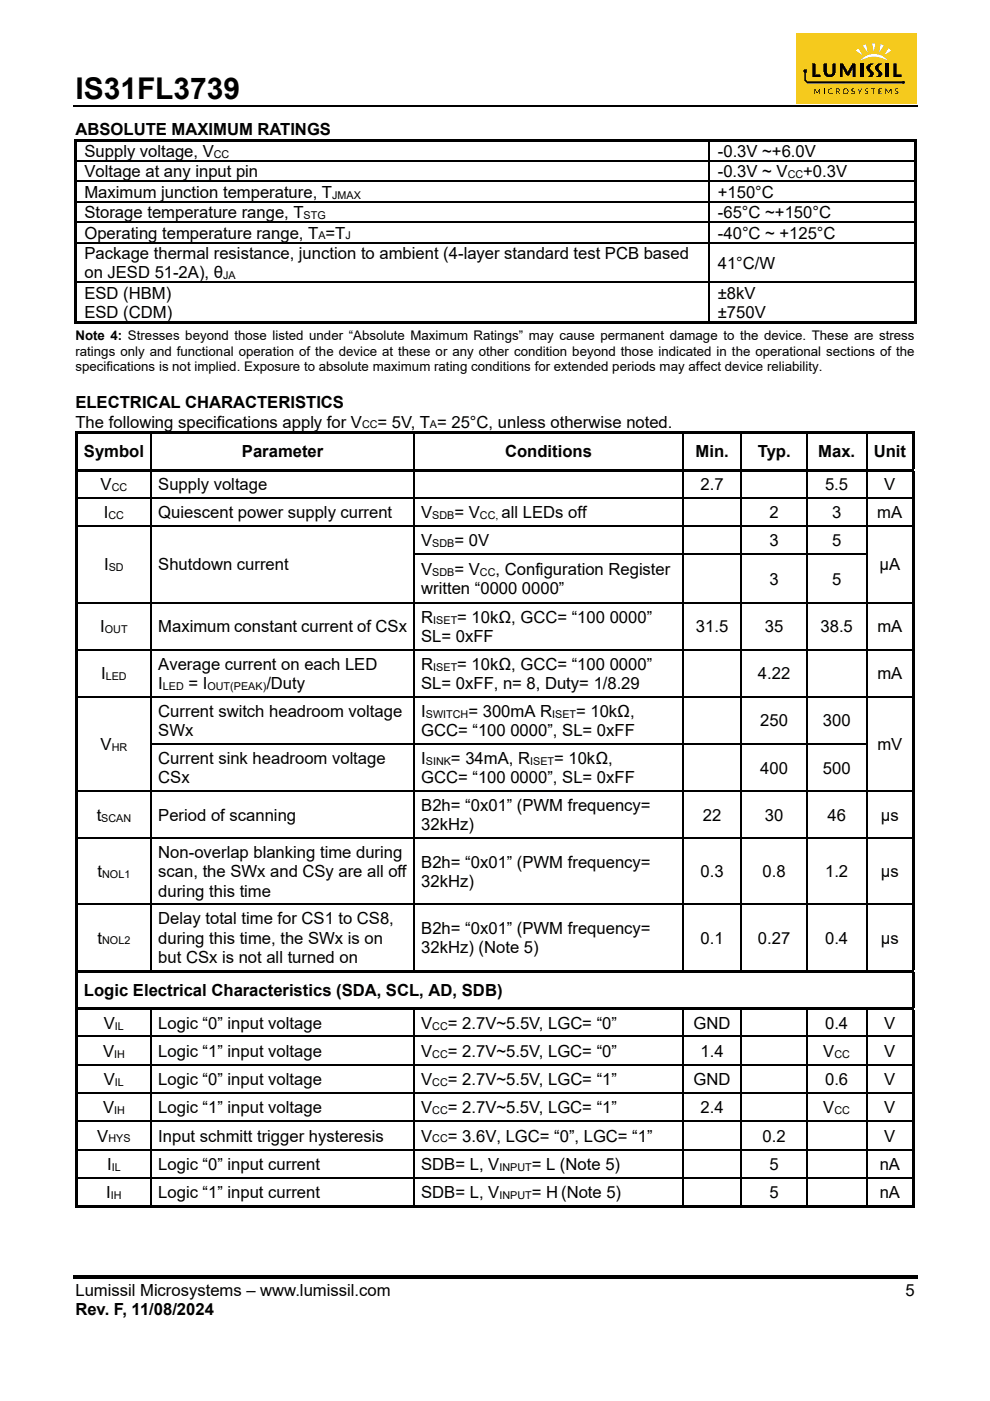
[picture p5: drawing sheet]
<svg xmlns="http://www.w3.org/2000/svg" width="210mm" height="297mm" viewBox="0 0 210 297" stroke-linecap="round" stroke-linejoin="round" font-family="sans-serif">
<path d="M15.5 22.5h179" fill="none" stroke="#000" stroke-width=".34"/>
<path d="M15.5 270.3h179v.8h-179z" fill="#000"/>
<path d="M168.8 7h25.6v15.1h-25.6z" fill="#f5ca1d"/>
<g fill="#040000">
<path d="M172.7 18.8h.2l.5 .8 .4-.8h.2v1.2h-.2v-1l-.4 .8-.5-.8v1h-.2z"/>
<path d="M174.8 18.8h.1v1.2h-.1z"/>
<path d="M175.8 18.9a.48 .48 0 0 1 .8 .1 .49 .49 0 0 0-.7 0 .49 .49 0 0 0 0 .7 .49 .49 0 0 0 .7 0 .56 .56 0 0 1-.8 .1 .56 .56 0 0 1-.1-.8z"/>
<path d="M180.7 18.8h.5l.1 .1-.1 .1a.25 .25 0 0 0-.3-.1 .25 .25 0 0 0-.1 .3 .25 .25 0 0 0 .3 .1 .36 .36 0 0 1 .1 .6 .36 .36 0 0 1-.6-.2l.1 .1a.28 .28 0 0 0 .4 .1 .28 .28 0 0 0 .1-.4 .28 .28 0 0 0-.4-.1l-.2-.2z"/>
<path d="M181.9 18.8h.2l.3 .6 .3-.6h.2l-.4 .7v.5h-.2v-.5z"/>
<path d="M183.6 18.8h.4l.2 .1-.1 .1a.25 .25 0 0 0-.4-.1 .25 .25 0 0 0-.1 .3 .25 .25 0 0 0 .3 .1 .39 .39 0 0 1 .1 .7 .39 .39 0 0 1-.6-.2h.2a.28 .28 0 0 0 .3 0 .28 .28 0 0 0 .1-.4 .28 .28 0 0 0-.4 0l-.1-.2z"/>
<path d="M184.7 18.8h1l-.4 .1v1.1h-.2v-1.1z"/>
<path d="M186.3 18.8h.8l-.6 .1v.4h.5l-.5 .1v.5l.6 .1h-.8z"/>
<path d="M187.8 18.8h.2l.4 .8 .5-.8h.2v1.2h-.2v-1l-.5 .8-.5-.8v1h-.1z"/>
<path d="M189.9 18.8h.5v.2a.24 .24 0 0 0-.4-.1 .24 .24 0 0 0 0 .3 .24 .24 0 0 0 .3 .1 .36 .36 0 0 1 .1 .6 .36 .36 0 0 1-.6-.2l.1 .1a.27 .27 0 0 0 .4 0 .27 .27 0 0 0 0-.3 .27 .27 0 0 0-.3-.1l-.2-.3z"/>
<path d="M172.3 13.5h.7v2.3h1v.5h-1.7z"/>
<path d="M174.7 13.5h.7v1.4a.61 .61 0 0 0 .4 .9 .61 .61 0 0 0 .8-.6v-1.7h.6v1.4a1.29 1.29 0 0 1-1.1 1.5 1.29 1.29 0 0 1-1.4-1.2z"/>
<path d="M178.1 13.5h.8l.9 1.8 .9-1.8h.8v2.8h-.7v-1.9l-.7 1.5-.2 .1-.4-.1-.7-1.5v1.9h-.7z"/>
<path d="M182.4 13.5h.7v2.8h-.7z"/>
<path d="M187.8 13.5h.7v2.8h-.7z"/>
<path d="M189.5 13.5h.7v2.3h1v.5h-1.7z"/>
<path d="M184.1 13.7a1.19 1.19 0 0 1 1.2-.2 1.24 1.24 0 0 0-.8 1l.1 .2a.88 .88 0 0 1 .7 .8 .88 .88 0 0 1-.4 .8h-1a.67 .67 0 0 0 .6-.9l-.3-.2a.83 .83 0 0 1-.1-1.5z"/>
<path d="M185.9 13.7a1.22 1.22 0 0 1 1.2-.2v.1a.84 .84 0 0 0-.7 .7 .84 .84 0 0 0 .5 .9l.1 .1a.64 .64 0 0 1-.3 1h-1a.67 .67 0 0 0 .6-.9l-.3-.2a.83 .83 0 0 1-.1-1.5z"/>
<path d="M177.3 18.8h.3a.34 .34 0 0 1 .5 .2 .34 .34 0 0 1-.3 .4l.4 .6h-.2l-.3-.5h-.3v.5h-.1zM177.4 18.9v.5l.5-.2-.1-.3z"/>
<path d="M178.7 19.4a.65 .65 0 0 1 1.3 0 .65 .65 0 0 1-1.3 0zM178.8 19.4a.5 .5 0 0 0 1 0 .5 .5 0 0 0-1 0z"/>
</g>
<g fill="#fff">
<path d="M182.7 12.6a3.7 3.7 0 0 1 5.6 .3 5.3 5.3 0 0 0-5.8 0z"/>
<path d="M183 9.7l.7-.3 .3 1.7z"/>
<path d="M186.8 9.4l.7 .3-1 1.4z"/>
<path d="M185 9.2h.7l-.4 1.7z"/>
<path d="M181.5 10.7l.6-.5 .9 1.5z"/>
<path d="M188.5 10.2l.5 .5-1.5 1z"/>
</g>
<path d="M170.4 14.7h.7v.7h-.2v1.5l.4 .4h20a.33 .33 0 0 1 .4-.1 .33 .33 0 0 1 .2 .3 .93 .93 0 0 1-1 .2h-19.7l-.6-.6z" fill="#040000"/>
<g fill="#000">
<path d="M15.7 29.5h.6v.5h-.6zM15.7 29.5h178.7v.5h-178.7zM15.7 30h.6v4h-.6zM15.7 34h.6v.3h-.6zM15.7 34.3h.6v4.1h-.6zM15.7 38.4h.6v.2h-.6zM150.2 34h.3v.3h-.3zM150.2 38.4h.3v.2h-.3zM193.9 29.5h.5v.5h-.5zM193.9 30h.5v4h-.5zM193.9 34h.5v.3h-.5zM193.9 34.3h.5v4.1h-.5z"/>
<path d="M193.9 38.4h.5v.2h-.5zM15.7 38.6h.6v4.1h-.6zM15.7 42.7h.6v.3h-.6zM15.7 43h.6v4h-.6zM15.7 47h.6v.3h-.6zM15.7 47.3h.6v4h-.6zM15.7 51.3h.6v.3h-.6zM15.7 51.6h.6v8.1h-.6zM150.2 42.7h.3v.3h-.3zM150.2 47h.3v.3h-.3zM150.2 51.3h.3v.3h-.3zM193.9 38.6h.5v4.1h-.5z"/>
<path d="M193.9 42.7h.5v.3h-.5zM193.9 43h.5v4h-.5zM193.9 47h.5v.3h-.5zM193.9 47.3h.5v4h-.5zM193.9 51.3h.5v.3h-.5zM193.9 51.6h.5v8.1h-.5zM15.7 59.7h.6v.3h-.6zM15.7 60h.6v8.6h-.6zM15.7 68.1h134.5v.5h-134.5zM150.2 59.7h.3v.3h-.3zM150.2 68.1h43.7v.5h-43.7zM193.9 59.7h.5v.3h-.5z"/>
<path d="M193.9 60h.5v8.6h-.5zM193.9 68.1h.5v.5h-.5zM16 91.4h.6v.5h-.6zM16 91.4h178v.5h-178zM16 91.9h.6v7.5h-.6zM16 99.4h178v.5h-178zM193.4 91.4h.6v.5h-.6zM193.4 91.9h.6v7.5h-.6zM16 99.9h.6v5.5h-.6zM16 105.4h.6v.3h-.6zM16 105.7h.6v5.7h-.6zM16 111.4h.6v.3h-.6z"/>
<path d="M16 111.7h.6v5.7h-.6zM16 117.4h.6v.3h-.6zM31.9 105.4h.3v.3h-.3zM31.9 111.4h.3v.3h-.3zM31.9 117.4h.3v.3h-.3zM87.7 105.4h.3v.3h-.3zM87.7 111.4h.3v.3h-.3zM87.7 117.4h.3v.3h-.3zM144.7 105.4h.2v.3h-.2zM144.7 111.4h.2v.3h-.2zM144.7 117.4h.2v.3h-.2zM157.1 105.4h.3v.3h-.3z"/>
<path d="M157.1 111.4h.3v.3h-.3zM157.1 117.4h.3v.3h-.3zM171 105.4h.3v.3h-.3zM171 111.4h.3v.3h-.3zM171 117.4h.3v.3h-.3zM183.7 105.4h.2v.3h-.2zM183.7 111.4h.2v.3h-.2zM183.7 117.4h.2v.3h-.2zM193.4 99.9h.6v5.5h-.6zM193.4 105.4h.6v.3h-.6zM193.4 105.7h.6v5.7h-.6zM193.4 111.4h.6v.3h-.6z"/>
<path d="M193.4 111.7h.6v5.7h-.6zM193.4 117.4h.6v.3h-.6zM16 117.7h.6v10h-.6zM16 127.7h.6v.2h-.6zM16 127.9h.6v9.8h-.6zM16 137.7h.6v.2h-.6zM31.9 127.7h.3v.2h-.3zM31.9 137.7h.3v.2h-.3zM87.7 127.7h.3v.2h-.3zM87.7 137.7h.3v.2h-.3zM144.7 127.7h.2v.2h-.2zM144.7 137.7h.2v.2h-.2z"/>
<path d="M157.1 127.7h.3v.2h-.3zM157.1 137.7h.3v.2h-.3zM171 127.7h.3v.2h-.3zM171 137.7h.3v.2h-.3zM183.7 127.7h.2v.2h-.2zM183.7 137.7h.2v.2h-.2zM193.4 117.7h.6v10h-.6zM193.4 127.7h.6v.2h-.6zM193.4 127.9h.6v9.8h-.6zM193.4 137.7h.6v.2h-.6zM16 137.9h.6v9.7h-.6zM16 147.6h.6v.3h-.6z"/>
<path d="M16 147.9h.6v9.7h-.6zM16 157.6h.6v.3h-.6zM31.9 147.6h.3v.3h-.3zM31.9 157.6h.3v.3h-.3zM87.7 147.6h.3v.3h-.3zM87.7 157.6h.3v.3h-.3zM144.7 147.6h.2v.3h-.2zM144.7 157.6h.2v.3h-.2zM157.1 147.6h.3v.3h-.3zM157.1 157.6h.3v.3h-.3zM171 147.6h.3v.3h-.3zM171 157.6h.3v.3h-.3z"/>
<path d="M183.7 147.6h.2v.3h-.2zM183.7 157.6h.2v.3h-.2zM193.4 137.9h.6v9.7h-.6zM193.4 147.6h.6v.3h-.6zM193.4 147.9h.6v9.7h-.6zM193.4 157.6h.6v.3h-.6zM16 157.9h.6v9.7h-.6zM16 167.6h.6v.3h-.6zM16 167.9h.6v9.7h-.6zM16 177.6h.6v.3h-.6zM31.9 167.6h.3v.3h-.3zM31.9 177.6h.3v.3h-.3z"/>
<path d="M87.7 167.6h.3v.3h-.3zM87.7 177.6h.3v.3h-.3zM144.7 167.6h.2v.3h-.2zM144.7 177.6h.2v.3h-.2zM157.1 167.6h.3v.3h-.3zM157.1 177.6h.3v.3h-.3zM171 167.6h.3v.3h-.3zM171 177.6h.3v.3h-.3zM183.7 167.6h.2v.3h-.2zM183.7 177.6h.2v.3h-.2zM193.4 157.9h.6v9.7h-.6zM193.4 167.6h.6v.3h-.6z"/>
<path d="M193.4 167.9h.6v9.7h-.6zM193.4 177.6h.6v.3h-.6zM16 177.9h.6v13.7h-.6zM16 191.6h.6v.3h-.6zM31.9 191.6h.3v.3h-.3zM87.7 191.6h.3v.3h-.3zM144.7 191.6h.2v.3h-.2zM157.1 191.6h.3v.3h-.3zM171 191.6h.3v.3h-.3zM183.7 191.6h.2v.3h-.2zM193.4 177.9h.6v13.7h-.6zM193.4 191.6h.6v.3h-.6z"/>
<path d="M16 191.9h.6v13.7h-.6zM16 205.6h178v.6h-178zM16 206.2h.6v7.4h-.6zM16 213.6h178v.6h-178zM16 214.2h.6v5.4h-.6zM16 219.6h.6v.3h-.6zM31.9 219.6h.3v.3h-.3zM87.7 219.6h.3v.3h-.3zM144.7 219.6h.2v.3h-.2zM157.1 219.6h.3v.3h-.3zM171 219.6h.3v.3h-.3zM183.7 219.6h.2v.3h-.2z"/>
<path d="M193.4 191.9h.6v13.7h-.6zM193.4 206.2h.6v7.4h-.6zM193.4 214.2h.6v5.4h-.6zM193.4 219.6h.6v.3h-.6zM16 219.9h.6v5.7h-.6zM16 225.6h.6v.3h-.6zM16 225.9h.6v5.7h-.6zM16 231.6h.6v.3h-.6zM16 231.9h.6v5.7h-.6zM16 237.6h.6v.3h-.6zM31.9 225.6h.3v.3h-.3zM31.9 231.6h.3v.3h-.3z"/>
<path d="M31.9 237.6h.3v.3h-.3zM87.7 225.6h.3v.3h-.3zM87.7 231.6h.3v.3h-.3zM87.7 237.6h.3v.3h-.3zM144.7 225.6h.2v.3h-.2zM144.7 231.6h.2v.3h-.2zM144.7 237.6h.2v.3h-.2zM157.1 225.6h.3v.3h-.3zM157.1 231.6h.3v.3h-.3zM157.1 237.6h.3v.3h-.3zM171 225.6h.3v.3h-.3zM171 231.6h.3v.3h-.3z"/>
<path d="M171 237.6h.3v.3h-.3zM183.7 225.6h.2v.3h-.2zM183.7 231.6h.2v.3h-.2zM183.7 237.6h.2v.3h-.2zM193.4 219.9h.6v5.7h-.6zM193.4 225.6h.6v.3h-.6zM193.4 225.9h.6v5.7h-.6zM193.4 231.6h.6v.3h-.6zM193.4 231.9h.6v5.7h-.6zM193.4 237.6h.6v.3h-.6zM16 237.9h.6v5.7h-.6zM16 243.6h.6v.3h-.6z"/>
<path d="M16 243.9h.6v5.7h-.6zM16 249.6h.6v.3h-.6zM16 249.9h.6v6.2h-.6zM16 255.6h15.9v.5h-15.9zM31.9 243.6h.3v.3h-.3zM31.9 249.6h.3v.3h-.3zM31.9 255.6h55.8v.5h-55.8zM87.7 243.6h.3v.3h-.3zM87.7 249.6h.3v.3h-.3zM87.7 255.6h57v.5h-57zM144.7 243.6h.2v.3h-.2zM144.7 249.6h.2v.3h-.2z"/>
<path d="M144.7 255.6h12.4v.5h-12.4zM157.1 243.6h.3v.3h-.3zM157.1 249.6h.3v.3h-.3zM157.1 255.6h13.9v.5h-13.9zM171 243.6h.3v.3h-.3zM171 249.6h.3v.3h-.3zM171 255.6h12.7v.5h-12.7zM183.7 243.6h.2v.3h-.2zM183.7 249.6h.2v.3h-.2zM183.7 255.6h9.7v.5h-9.7zM193.4 237.9h.6v5.7h-.6zM193.4 243.6h.6v.3h-.6z"/>
<path d="M193.4 243.9h.6v5.7h-.6zM193.4 249.6h.6v.3h-.6zM193.4 249.9h.6v6.2h-.6zM193.4 255.6h.6v.5h-.6z"/>
</g>
<g fill="none" stroke="#000" stroke-width=".25">
<path d="M16.3 34.2h133.9M16.3 38.5h133.9M150.4 30v4M150.4 34.3v4.1M150.4 38.6v4.1M150.5 34.2h43.4M150.5 38.5h43.4M16.3 42.8h133.9M16.3 47.1h133.9M16.3 51.5h133.9M16.3 59.9h133.9M150.4 43v4"/>
<path d="M150.4 47.3v4M150.4 51.6v8.1M150.5 42.8h43.4M150.5 47.1h43.4M150.5 51.5h43.4M150.5 59.9h43.4M150.4 60v8.1M32.1 91.9v7.5M32.1 99.9v5.5M87.8 91.9v7.5M87.8 99.9v5.5M144.8 91.9v7.5"/>
<path d="M144.8 99.9v5.5M157.3 91.9v7.5M157.3 99.9v5.5M171.1 91.9v7.5M171.1 99.9v5.5M183.8 91.9v7.5M183.8 99.9v5.5M16.6 105.5h15.3M16.6 111.5h15.3M32.1 105.7v5.7M32.1 111.7v5.7M32.1 117.7v10"/>
<path d="M32.2 105.5h55.5M32.2 111.5h55.5M87.8 105.7v5.7M87.8 111.7v5.7M87.8 117.7v10M88 105.5h56.7M88 111.5h56.7M88 117.5h56.7M144.8 105.7v5.7M144.8 111.7v5.7M144.8 117.7v10M144.9 105.5h12.2"/>
<path d="M144.9 111.5h12.2M144.9 117.5h12.2M157.3 105.7v5.7M157.3 111.7v5.7M157.3 117.7v10M157.4 105.5h13.6M157.4 111.5h13.6M157.4 117.5h13.6M171.1 105.7v5.7M171.1 111.7v5.7M171.1 117.7v10M171.3 105.5h12.4"/>
<path d="M171.3 111.5h12.4M171.3 117.5h12.4M183.8 105.7v5.7M183.8 111.7v5.7M183.8 117.7v10M183.9 105.5h9.5M183.9 111.5h9.5M16.6 127.8h15.3M16.6 137.8h15.3M32.1 127.9v9.8M32.1 137.9v9.7M32.2 127.8h55.5"/>
<path d="M32.2 137.8h55.5M87.8 127.9v9.8M87.8 137.9v9.7M88 127.8h56.7M88 137.8h56.7M144.8 127.9v9.8M144.8 137.9v9.7M144.9 127.8h12.2M144.9 137.8h12.2M157.3 127.9v9.8M157.3 137.9v9.7M157.4 127.8h13.6"/>
<path d="M157.4 137.8h13.6M171.1 127.9v9.8M171.1 137.9v9.7M171.3 127.8h12.4M171.3 137.8h12.4M183.8 127.9v9.8M183.8 137.9v9.7M183.9 127.8h9.5M183.9 137.8h9.5M16.6 147.7h15.3M32.1 147.9v9.7M32.1 157.9v9.7"/>
<path d="M32.2 147.7h55.5M32.2 157.7h55.5M87.8 147.9v9.7M87.8 157.9v9.7M88 147.7h56.7M88 157.7h56.7M144.8 147.9v9.7M144.8 157.9v9.7M144.9 147.7h12.2M144.9 157.7h12.2M157.3 147.9v9.7M157.3 157.9v9.7"/>
<path d="M157.4 147.7h13.6M157.4 157.7h13.6M171.1 147.9v9.7M171.1 157.9v9.7M171.3 147.7h12.4M171.3 157.7h12.4M183.8 147.9v9.7M183.8 157.9v9.7M183.9 147.7h9.5M16.6 167.7h15.3M16.6 177.7h15.3M32.1 167.9v9.7"/>
<path d="M32.1 177.9v13.7M32.2 167.7h55.5M32.2 177.7h55.5M87.8 167.9v9.7M87.8 177.9v13.7M88 167.7h56.7M88 177.7h56.7M144.8 167.9v9.7M144.8 177.9v13.7M144.9 167.7h12.2M144.9 177.7h12.2M157.3 167.9v9.7"/>
<path d="M157.3 177.9v13.7M157.4 167.7h13.6M157.4 177.7h13.6M171.1 167.9v9.7M171.1 177.9v13.7M171.3 167.7h12.4M171.3 177.7h12.4M183.8 167.9v9.7M183.8 177.9v13.7M183.9 167.7h9.5M183.9 177.7h9.5M16.6 191.7h15.3"/>
<path d="M32.1 191.9v13.7M32.2 191.7h55.5M87.8 191.9v13.7M88 191.7h56.7M144.8 191.9v13.7M144.9 191.7h12.2M157.3 191.9v13.7M157.4 191.7h13.6M171.1 191.9v13.7M171.3 191.7h12.4M183.8 191.9v13.7M183.9 191.7h9.5"/>
<path d="M16.6 219.8h15.3M32.1 214.2v5.4M32.1 219.9v5.7M32.2 219.8h55.5M87.8 214.2v5.4M87.8 219.9v5.7M88 219.8h56.7M144.8 214.2v5.4M144.8 219.9v5.7M144.9 219.8h12.2M157.3 214.2v5.4M157.3 219.9v5.7"/>
<path d="M157.4 219.8h13.6M171.1 214.2v5.4M171.1 219.9v5.7M171.3 219.8h12.4M183.8 214.2v5.4M183.8 219.9v5.7M183.9 219.8h9.5M16.6 225.8h15.3M16.6 231.8h15.3M16.6 237.7h15.3M32.1 225.9v5.7M32.1 231.9v5.7"/>
<path d="M32.1 237.9v5.7M32.2 225.8h55.5M32.2 231.8h55.5M32.2 237.7h55.5M87.8 225.9v5.7M87.8 231.9v5.7M87.8 237.9v5.7M88 225.8h56.7M88 231.8h56.7M88 237.7h56.7M144.8 225.9v5.7M144.8 231.9v5.7"/>
<path d="M144.8 237.9v5.7M144.9 225.8h12.2M144.9 231.8h12.2M144.9 237.7h12.2M157.3 225.9v5.7M157.3 231.9v5.7M157.3 237.9v5.7M157.4 225.8h13.6M157.4 231.8h13.6M157.4 237.7h13.6M171.1 225.9v5.7M171.1 231.9v5.7"/>
<path d="M171.1 237.9v5.7M171.3 225.8h12.4M171.3 231.8h12.4M171.3 237.7h12.4M183.8 225.9v5.7M183.8 231.9v5.7M183.8 237.9v5.7M183.9 225.8h9.5M183.9 231.8h9.5M183.9 237.7h9.5M16.6 243.8h15.3M16.6 249.7h15.3"/>
<path d="M32.1 243.9v5.7M32.1 249.9v5.7M32.2 243.8h55.5M32.2 249.7h55.5M87.8 243.9v5.7M87.8 249.9v5.7M88 243.8h56.7M88 249.7h56.7M144.8 243.9v5.7M144.8 249.9v5.7M144.9 243.8h12.2M144.9 249.7h12.2"/>
<path d="M157.3 243.9v5.7M157.3 249.9v5.7M157.4 243.8h13.6M157.4 249.7h13.6M171.1 243.9v5.7M171.1 249.9v5.7M171.3 243.8h12.4M171.3 249.7h12.4M183.8 243.9v5.7M183.8 249.9v5.7M183.9 243.8h9.5M183.9 249.7h9.5"/>
</g>
<text font-size="6.3" x="16" y="21">IS31FL3739</text>
<g font-size="3.5">
<text x="16" y="28.7">ABSOLUTE MAXIMUM RATINGS</text>
<text x="17.9" y="33.3">Supply voltage, V</text>
<text x="152.3" y="33.3">-0.3V ~+6.0V</text>
<text x="17.9" y="37.6">Voltage at any input pin</text>
<text x="17.9" y="42">Maximum junction temperature, T</text>
<text x="152.2" y="37.6">-0.3V ~ V</text>
<text x="152.3" y="42">+150°C</text>
<text x="170.4" y="37.6">+0.3V</text>
<text x="17.9" y="46.3">Storage temperature range, T</text>
<text x="152.3" y="46.3">-65°C ~+150°C</text>
<text x="17.9" y="50.6">Operating temperature range, T =T</text>
<text x="152.3" y="50.6">-40°C ~ +125°C</text>
<text x="17.9" y="54.9">Package thermal resistance, junction to ambient (4-layer standard test PCB based</text>
<text x="17.9" y="59">on JESD 51-2A), θ</text>
<text x="152.3" y="56.9">41°C/W</text>
<text x="17.9" y="63.3">ESD (HBM)</text>
<text x="152.3" y="63.3">±8kV</text>
<text x="17.9" y="67.4">ESD (CDM)</text>
<text x="152.3" y="67.4">±750V</text>
<text x="16" y="86.6">ELECTRICAL CHARACTERISTICS</text>
<text x="16" y="90.7">The following specifications apply for V</text>
<text x="80.1" y="90.7">= 5V, T = 25°C, unless otherwise noted.</text>
<text x="17.8" y="97">Symbol</text>
<text x="51.3" y="97">Parameter</text>
<text x="107.1" y="97">Conditions</text>
<text x="147.5" y="97">Min.</text>
<text x="160.7" y="97">Typ.</text>
<text x="173.6" y="97">Max.</text>
<text x="185.3" y="97">Unit</text>
<text x="21.3" y="103.9">V</text>
<text x="33.6" y="103.9">Supply voltage</text>
<text x="148.6" y="103.9">2.7</text>
<text x="175" y="103.9">5.5</text>
<text x="187.6" y="103.9">V</text>
<text x="22" y="109.8">I</text>
<text x="33.6" y="109.8">Quiescent power supply current</text>
<text x="89.4" y="109.8">V</text>
<text x="96.4" y="109.8">= V</text>
<text x="106.4" y="109.8">all LEDs off</text>
<text x="163.2" y="109.8">2</text>
<text x="176.5" y="109.8">3</text>
<text x="186.1" y="109.8">mA</text>
<text x="89.3" y="115.8">V</text>
<text x="96.4" y="115.8">= 0V</text>
<text x="163.2" y="115.8">3</text>
<text x="176.5" y="115.8">5</text>
<text x="22.1" y="120.9">I</text>
<text x="33.6" y="120.9">Shutdown current</text>
<text x="89.3" y="126">written “0000 0000”</text>
<text x="89.3" y="121.9">V</text>
<text x="96.4" y="121.9">= V</text>
<text x="105.1" y="121.9">, Configuration Register</text>
<text x="163.2" y="124">3</text>
<text x="176.5" y="124">5</text>
<text x="186.5" y="120.9">μA</text>
<text x="21.3" y="134.1">I</text>
<text x="33.6" y="134.1">Maximum constant current of CSx</text>
<text x="89.3" y="136.1">SL= 0xFF</text>
<text x="89.3" y="132.1">R</text>
<text x="97" y="132.1">= 10kΩ, GCC= “100 0000”</text>
<text x="147.6" y="134.1">31.5</text>
<text x="162.2" y="134.1">35</text>
<text x="174" y="134.1">38.5</text>
<text x="186.1" y="134.1">mA</text>
<text x="33.6" y="142">Average current on each LED</text>
<text x="89.3" y="142">R</text>
<text x="97" y="142">= 10kΩ, GCC= “100 0000”</text>
<text x="21.5" y="144.1">I</text>
<text x="33.6" y="146.1">I</text>
<text x="40" y="146.1">= I</text>
<text x="56.5" y="146.1">/Duty</text>
<text x="89.3" y="146.1">SL= 0xFF, n= 8, Duty= 1/8.29</text>
<text x="160.8" y="144.1">4.22</text>
<text x="186.1" y="144.1">mA</text>
<text x="33.6" y="152">Current switch headroom voltage</text>
<text x="89.3" y="152">I</text>
<text x="99.4" y="152">= 300mA R</text>
<text x="122.2" y="152">= 10kΩ,</text>
<text x="161.2" y="154">250</text>
<text x="174.5" y="154">300</text>
<text x="21.3" y="159">V</text>
<text x="33.6" y="156.1">SWx</text>
<text x="89.3" y="156.1">GCC= “100 0000”, SL= 0xFF</text>
<text x="186.1" y="159">mV</text>
<text x="33.6" y="162">Current sink headroom voltage</text>
<text x="33.6" y="166.1">CSx</text>
<text x="89.3" y="162">I</text>
<text x="89.3" y="166.1">GCC= “100 0000”, SL= 0xFF</text>
<text x="95.7" y="162">= 34mA, R</text>
<text x="117.5" y="162">= 10kΩ,</text>
<text x="161.2" y="164">400</text>
<text x="174.5" y="164">500</text>
<text x="89.3" y="172">B2h= “0x01” (PWM frequency=</text>
<text x="20.5" y="174">t</text>
<text x="33.6" y="174">Period of scanning</text>
<text x="89.3" y="176.1">32kHz)</text>
<text x="149.1" y="174">22</text>
<text x="162.2" y="174">30</text>
<text x="175.5" y="174">46</text>
<text x="186.8" y="174">µs</text>
<text x="33.6" y="182">Non-overlap blanking time during</text>
<text x="89.3" y="184">B2h= “0x01” (PWM frequency=</text>
<text x="20.7" y="186">t</text>
<text x="33.6" y="186">scan, the SWx and CSy are all off</text>
<text x="33.6" y="190.1">during this time</text>
<text x="89.3" y="188.1">32kHz)</text>
<text x="148.6" y="186">0.3</text>
<text x="161.7" y="186">0.8</text>
<text x="175" y="186">1.2</text>
<text x="186.8" y="186">µs</text>
<text x="33.6" y="196">Delay total time for CS1 to CS8,</text>
<text x="20.7" y="200">t</text>
<text x="33.6" y="200">during this time, the SWx is on</text>
<text x="89.3" y="198">B2h= “0x01” (PWM frequency=</text>
<text x="89.3" y="202.1">32kHz) (Note 5)</text>
<text x="148.6" y="200">0.1</text>
<text x="160.8" y="200">0.27</text>
<text x="175" y="200">0.4</text>
<text x="186.8" y="200">µs</text>
<text x="33.6" y="204.1">but CSx is not all turned on</text>
<text x="17.8" y="211.2">Logic Electrical Characteristics (SDA, SCL, AD, SDB)</text>
<text x="22" y="218.2">V</text>
<text x="33.6" y="218.2">Logic “0” input voltage</text>
<text x="89.3" y="218.2">V</text>
<text x="95" y="218.2">= 2.7V~5.5V, LGC= “0”</text>
<text x="147.1" y="218.2">GND</text>
<text x="175" y="218.2">0.4</text>
<text x="187.6" y="218.2">V</text>
<text x="21.9" y="224">V</text>
<text x="33.6" y="224">Logic “1” input voltage</text>
<text x="89.3" y="224">V</text>
<text x="95" y="224">= 2.7V~5.5V, LGC= “0”</text>
<text x="148.6" y="224">1.4</text>
<text x="174.6" y="224">V</text>
<text x="187.6" y="224">V</text>
<text x="22" y="230.1">V</text>
<text x="33.6" y="230.1">Logic “0” input voltage</text>
<text x="89.3" y="230.1">V</text>
<text x="95" y="230.1">= 2.7V~5.5V, LGC= “1”</text>
<text x="147.1" y="230.1">GND</text>
<text x="175" y="230.1">0.6</text>
<text x="187.6" y="230.1">V</text>
<text x="21.9" y="236.1">V</text>
<text x="33.6" y="236.1">Logic “1” input voltage</text>
<text x="89.3" y="236.1">V</text>
<text x="95" y="236.1">= 2.7V~5.5V, LGC= “1”</text>
<text x="148.6" y="236.1">2.4</text>
<text x="174.6" y="236.1">V</text>
<text x="187.6" y="236.1">V</text>
<text x="20.6" y="242">V</text>
<text x="33.6" y="242">Input schmitt trigger hysteresis</text>
<text x="89.3" y="242">V</text>
<text x="95" y="242">= 3.6V, LGC= “0”, LGC= “1”</text>
<text x="161.7" y="242">0.2</text>
<text x="187.5" y="242">V</text>
<text x="22.7" y="248.1">I</text>
<text x="33.6" y="248.1">Logic “0” input current</text>
<text x="89.3" y="248.1">SDB= L, V</text>
<text x="112.8" y="248.1">= L (Note 5)</text>
<text x="163.2" y="248.1">5</text>
<text x="186.6" y="248.1">nA</text>
<text x="22.5" y="254">I</text>
<text x="33.6" y="254">Logic “1” input current</text>
<text x="89.3" y="254">SDB= L, V</text>
<text x="112.8" y="254">= H (Note 5)</text>
<text x="163.2" y="254">5</text>
<text x="186.6" y="254">nA</text>
<text x="16" y="274.7">Lumissil Microsystems – www.lumissil.com</text>
<text x="192" y="274.7">5</text>
<text x="16" y="278.8">Rev. F, 11/08/2024</text>
</g>
<g font-size="2.8">
<text x="16" y="72.1">Note 4: Stresses beyond those listed under “Absolute Maximum Ratings” may cause permanent damage to the device. These are stress</text>
<text x="16" y="75.4">ratings only and functional operation of the device at these or any other condition beyond those indicated in the operational sections of the</text>
<text x="16" y="78.6">specifications is not implied. Exposure to absolute maximum rating conditions for extended periods may affect device reliability.</text>
</g>
<g font-size="2.3">
<text x="45.4" y="33.5">CC</text>
<text x="167.1" y="37.8">CC</text>
<text x="64.4" y="46.4">STG</text>
<text x="70.5" y="42.1">JMAX</text>
<text x="67.5" y="50.8">A</text>
<text x="73.3" y="50.8">J</text>
<text x="47.3" y="59.1">JA</text>
<text x="76.8" y="90.8">CC</text>
<text x="91.2" y="90.8">A</text>
<text x="23.7" y="104.1">CC</text>
<text x="23" y="110">CC</text>
<text x="91.7" y="110">SDB</text>
<text x="101.8" y="110">CC,</text>
<text x="91.7" y="116">SDB</text>
<text x="23.1" y="121.1">SD</text>
<text x="91.7" y="122.1">SDB</text>
<text x="101.8" y="122.1">CC</text>
<text x="22.2" y="134.3">OUT</text>
<text x="91.9" y="132.2">ISET</text>
<text x="91.9" y="142.2">ISET</text>
<text x="22.4" y="144.2">LED</text>
<text x="34.5" y="146.3">LED</text>
<text x="44" y="146.3">OUT(PEAK)</text>
<text x="90.3" y="152.2">SWITCH</text>
<text x="117.1" y="152.2">ISET</text>
<text x="23.7" y="159.2">HR</text>
<text x="90.3" y="162.2">SINK</text>
<text x="112.5" y="162.2">ISET</text>
<text x="21.5" y="174.2">SCAN</text>
<text x="21.7" y="186.2">NOL1</text>
<text x="21.7" y="200.2">NOL2</text>
<text x="24.4" y="218.4">IL</text>
<text x="91.7" y="218.4">CC</text>
<text x="24.2" y="224.2">IH</text>
<text x="91.7" y="224.2">CC</text>
<text x="177" y="224.2">CC</text>
<text x="24.4" y="230.2">IL</text>
<text x="91.7" y="230.2">CC</text>
<text x="24.2" y="236.2">IH</text>
<text x="91.7" y="236.2">CC</text>
<text x="177" y="236.2">CC</text>
<text x="23" y="242.2">HYS</text>
<text x="91.7" y="242.2">CC</text>
<text x="23.7" y="248.2">IL</text>
<text x="105.9" y="248.2">INPUT</text>
<text x="23.5" y="254.2">IH</text>
<text x="105.9" y="254.2">INPUT</text>
</g>
</svg>
